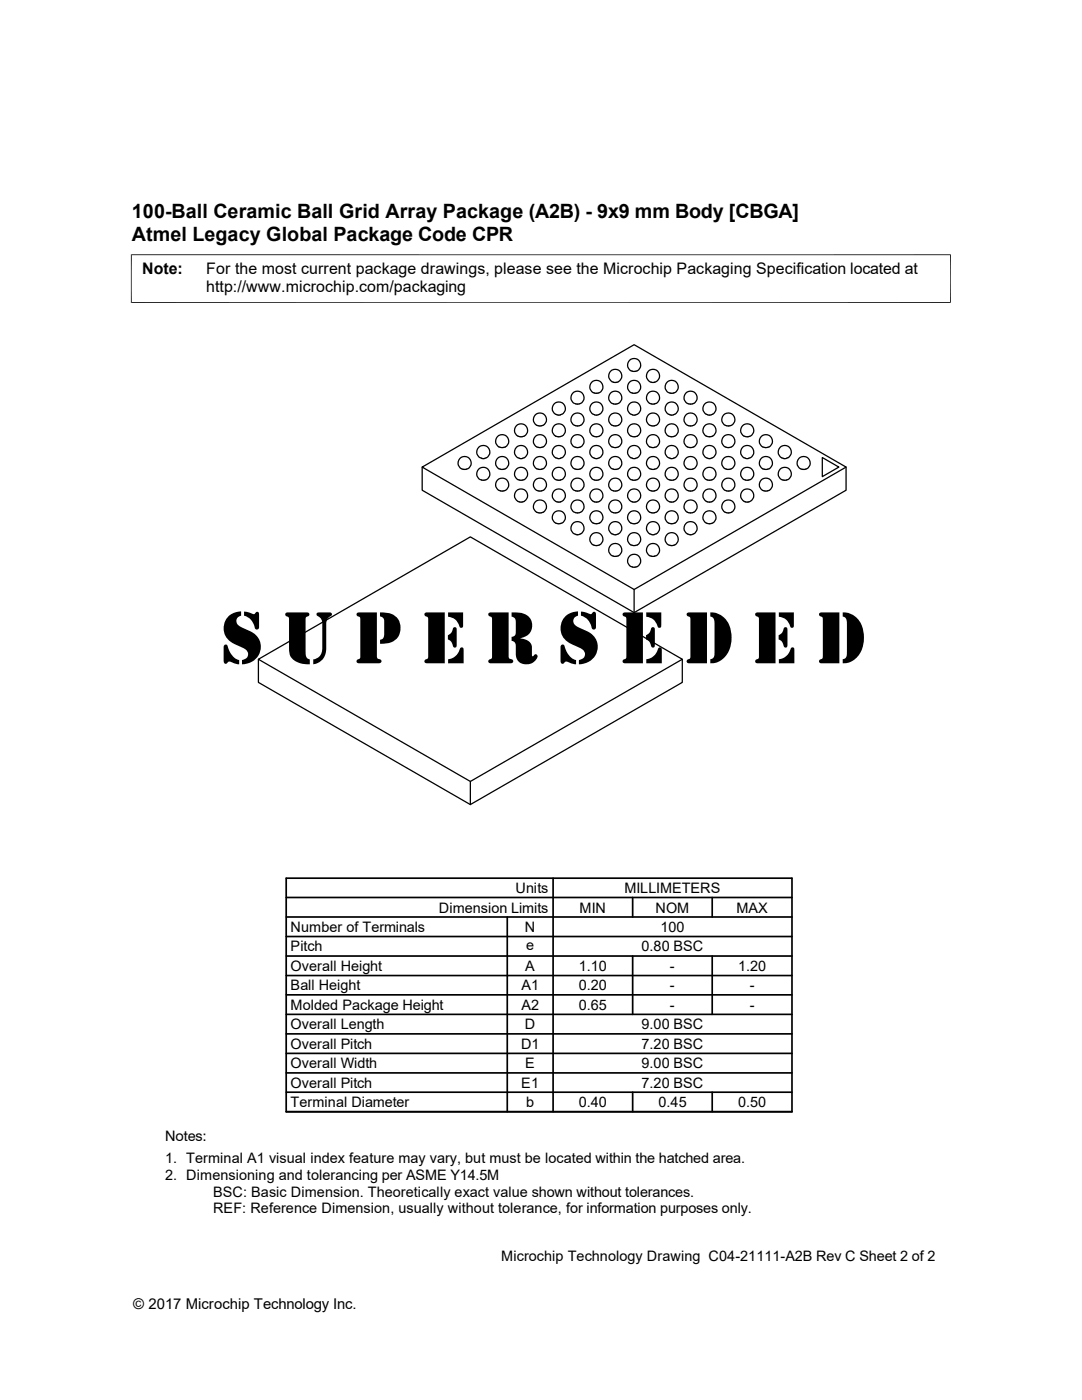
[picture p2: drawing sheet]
<svg xmlns="http://www.w3.org/2000/svg" width="216mm" height="279mm" viewBox="0 0 216 279" stroke-linecap="round" stroke-linejoin="round" font-family="sans-serif">
<g fill="none" stroke="#000" stroke-width=".25">
<path d="M119.6 78.4a1.3 1.3 0 0 1-1.9-1 1.3 1.3 0 0 1 1.6-1.5 1.3 1.3 0 0 1 .8 2l-.5 .5M122.1 76.2l.5 .1 .8-.1M122.1 76.2a1.31 1.31 0 0 1-.3-2 1.31 1.31 0 0 1 2 0 1.31 1.31 0 0 1-.4 2M125.9 74a1.31 1.31 0 0 1-.4-2 1.31 1.31 0 0 1 2 0 1.31 1.31 0 0 1-.3 2M125.9 74l.5 .1 .7-.1M129.7 76.2a1.31 1.31 0 0 1-.4-2 1.31 1.31 0 0 1 2 0 1.31 1.31 0 0 1-.4 2M129.7 76.2l.9 .1M130.9 76.2l-.3 .1M133.4 78.4a1.32 1.32 0 0 1-.3-2.2 1.32 1.32 0 0 1 2.1 .6 1.32 1.32 0 0 1-1.3 1.7l-.2-.1M133.5 78.4h.2M84.2 93.2l42.3-24.4 42.3 24.4-42.3 24.4zM84.2 93.2v4.6l42.3 24.5 42.3-24.5v-4.6"/>
<path d="M92.1 93.6a1.31 1.31 0 0 1-.4-2 1.31 1.31 0 0 1 2 0 1.31 1.31 0 0 1-.4 2M92.1 93.6h.9M93.3 93.6h-.3M95.8 95.7a1.31 1.31 0 0 1-.4-2 1.31 1.31 0 0 1 2 0 1.31 1.31 0 0 1-.3 2M95.8 91.4a1.31 1.31 0 0 1-.4-2 1.31 1.31 0 0 1 2 0 1.31 1.31 0 0 1-.3 2M95.9 95.7l.2 .1M95.9 91.4h.2M96.1 91.5h.7M97 95.7l-.9 .1M97 91.4h-.2M99.6 97.9a1.32 1.32 0 0 1-.3-2.2 1.32 1.32 0 0 1 2.1 .6 1.32 1.32 0 0 1-1.4 1.7l-.4-.1M103.3 91.4a1.31 1.31 0 0 1-.3-2 1.31 1.31 0 0 1 2 0 1.31 1.31 0 0 1-.4 2"/>
<path d="M103.3 87a1.31 1.31 0 0 1-.3-1.9 1.31 1.31 0 0 1 2 0 1.31 1.31 0 0 1-.4 1.9M103.4 91.4h.2M103.4 87l.4 .2 .8-.2M103.6 91.5h.7M104.6 91.4h-.3M107.1 97.9a1.32 1.32 0 0 1-.3-2.2 1.32 1.32 0 0 1 2.1 .6 1.32 1.32 0 0 1-1.3 1.7l-.5-.1M107.1 89.2a1.32 1.32 0 0 1-.3-2.2 1.32 1.32 0 0 1 2.1 .6 1.32 1.32 0 0 1-1.3 1.7l-.5-.1M111.2 91.5h.6M111.2 82.8h.6M112.1 95.7l-.3 .1M112.1 87l-.3 .1M112.1 82.7l-.3 .1"/>
<path d="M112.1 91.4h-.3M112.1 95.7a1.32 1.32 0 0 0 .3-2.2 1.32 1.32 0 0 0-2.1 .6 1.32 1.32 0 0 0 1.4 1.7h.1M112.1 91.4a1.31 1.31 0 0 0 .4-2.1 1.31 1.31 0 0 0-2.1 .2 1.31 1.31 0 0 0 .8 1.9M112.1 87a1.32 1.32 0 0 0 .3-2.1 1.32 1.32 0 0 0-2.1 .5 1.32 1.32 0 0 0 1.4 1.8l.1-.1M112.1 82.7a1.31 1.31 0 0 0 .4-2.1 1.31 1.31 0 0 0-2.1 .2 1.31 1.31 0 0 0 .8 2M114.6 97.9a1.31 1.31 0 0 1-.4-2 1.31 1.31 0 0 1 2 0 1.31 1.31 0 0 1-.3 2M114.6 93.6a1.32 1.32 0 0 1-.3-2.2 1.32 1.32 0 0 1 2.1 .6 1.32 1.32 0 0 1-1.3 1.7l-.2-.1M114.6 89.2a1.31 1.31 0 0 1-.4-2 1.31 1.31 0 0 1 2 0 1.31 1.31 0 0 1-.3 2M114.6 84.9a1.32 1.32 0 0 1-.3-2.2 1.32 1.32 0 0 1 2.1 .6 1.32 1.32 0 0 1-1.3 1.7h-.2M114.6 80.5a1.31 1.31 0 0 1-.4-2 1.31 1.31 0 0 1 2 0 1.31 1.31 0 0 1-.3 2M114.6 97.9l.3 .1M114.6 93.6h.3"/>
<path d="M114.6 84.9l.3 .1M114.7 89.2l.2 .1M114.7 80.5l.2 .1M115.8 97.9l-.9 .1M115.8 89.2l-.9 .1M115.8 80.5l-.9 .1M118.4 95.7a1.31 1.31 0 0 1-.4-2 1.31 1.31 0 0 1 2 0 1.31 1.31 0 0 1-.4 2M118.4 91.4a1.31 1.31 0 0 1-.4-2 1.31 1.31 0 0 1 2 0 1.31 1.31 0 0 1-.4 2M118.4 87a1.31 1.31 0 0 1-.4-1.9 1.31 1.31 0 0 1 2 0 1.31 1.31 0 0 1-.4 1.9M118.4 82.7a1.31 1.31 0 0 1-.4-2.1 1.31 1.31 0 0 1 2.1 .2 1.31 1.31 0 0 1-.8 2M118.4 95.7l.4 .1 .8-.1M118.4 91.4h.3"/>
<path d="M118.4 87l.4 .2 .8-.2M118.4 82.7l.3 .1M118.7 91.5h.6M118.7 82.8h.6M119.6 91.4h-.3M122.1 97.9a1.31 1.31 0 0 1-.3-2 1.31 1.31 0 0 1 2 0 1.31 1.31 0 0 1-.4 2M122.1 93.6a1.31 1.31 0 0 1-.3-2 1.31 1.31 0 0 1 2 0 1.31 1.31 0 0 1-.4 2M122.1 80.5a1.31 1.31 0 0 1-.3-2 1.31 1.31 0 0 1 2 0 1.31 1.31 0 0 1-.4 2M122.2 97.9l.4 .1 .8-.1M122.2 93.6l.4 .1 .8-.1M122.2 80.5l.4 .1 .8-.1M123.4 89.2a1.3 1.3 0 0 1-1.9-1 1.3 1.3 0 0 1 1.5-1.4 1.3 1.3 0 0 1 .9 1.9l-.5 .5"/>
<path d="M125.9 87a1.32 1.32 0 0 1-.3-2.1 1.32 1.32 0 0 1 2.1 .5 1.32 1.32 0 0 1-1.3 1.8l-.5-.2M125.9 82.7a1.31 1.31 0 0 1-.4-2 1.31 1.31 0 0 1 2 0 1.31 1.31 0 0 1-.3 2M125.9 82.7l.3 .1M126.2 91.5h.7M126.2 82.8h.7M127.1 95.7a1.3 1.3 0 0 1-1.9-1 1.3 1.3 0 0 1 1.6-1.4 1.3 1.3 0 0 1 .8 2l-.4 .4M127.1 91.4h-.2M127.1 82.7l-.2 .1M127.2 91.4a1.31 1.31 0 0 0 .3-2.1 1.31 1.31 0 0 0-2 .2 1.31 1.31 0 0 0 .7 1.9M129.7 93.6a1.31 1.31 0 0 1-.4-2 1.31 1.31 0 0 1 2 0 1.31 1.31 0 0 1-.4 2M129.7 84.9a1.31 1.31 0 0 1-.4-2 1.31 1.31 0 0 1 2 0 1.31 1.31 0 0 1-.4 2M129.7 93.6h.9"/>
<path d="M129.7 84.9l.9 .1M130.9 93.6h-.3M130.9 84.9l-.3 .1M130.9 80.5l-.3 .1M130.9 97.9l-.3 .1M130.9 89.2l-.3 .1M130.9 97.9a1.32 1.32 0 0 0 .3-2.2 1.32 1.32 0 0 0-2.1 .6 1.32 1.32 0 0 0 1.4 1.7h.1M130.9 89.2a1.32 1.32 0 0 0 .3-2.2 1.32 1.32 0 0 0-2.1 .6 1.32 1.32 0 0 0 1.4 1.7h.1M130.9 80.5a1.32 1.32 0 0 0 .3-2.2 1.32 1.32 0 0 0-2.1 .6 1.32 1.32 0 0 0 1.4 1.7h.1M133.4 95.7a1.32 1.32 0 0 1-.3-2.2 1.32 1.32 0 0 1 2.1 .6 1.32 1.32 0 0 1-1.3 1.7h-.2M133.4 91.4a1.31 1.31 0 0 1-.4-2.1 1.31 1.31 0 0 1 2.1 .2 1.31 1.31 0 0 1-.7 1.9M133.4 87a1.32 1.32 0 0 1-.3-2.1 1.32 1.32 0 0 1 2.1 .5 1.32 1.32 0 0 1-1.3 1.8l-.2-.1"/>
<path d="M133.4 82.7a1.31 1.31 0 0 1-.4-2.1 1.31 1.31 0 0 1 2.1 .2 1.31 1.31 0 0 1-.7 2M133.4 87l.3 .1M133.4 82.7l.3 .1M133.5 95.7l.2 .1M133.5 91.4h.2M133.7 91.5h.7M133.7 82.8h.7M138.4 97.9a1.3 1.3 0 0 1-1.9-1 1.3 1.3 0 0 1 1.6-1.5 1.3 1.3 0 0 1 .8 2l-.5 .5M138.4 93.6a1.3 1.3 0 0 1-1.9-1 1.3 1.3 0 0 1 1.6-1.5 1.3 1.3 0 0 1 .8 2l-.5 .5M138.4 84.9a1.3 1.3 0 0 1-1.9-1 1.3 1.3 0 0 1 1.6-1.4 1.3 1.3 0 0 1 .8 1.9l-.5 .5M140.9 91.4a1.31 1.31 0 0 1-.3-2 1.31 1.31 0 0 1 2 0 1.31 1.31 0 0 1-.4 2M141 91.4h.2"/>
<path d="M141.2 91.5h.7M141.2 82.8h.7M141.2 82.8a1.29 1.29 0 0 1-.7-2 1.29 1.29 0 0 1 2.1 0 1.29 1.29 0 0 1-.7 2M142.2 91.4h-.3M145.9 93.6a1.3 1.3 0 0 1-1.9-1 1.3 1.3 0 0 1 1.6-1.5 1.3 1.3 0 0 1 .8 2l-.4 .5M145.9 89.2a1.3 1.3 0 0 1-1.9-1 1.3 1.3 0 0 1 1.6-1.4 1.3 1.3 0 0 1 .8 1.9l-.4 .5M145.9 84.9a1.3 1.3 0 0 1-1.9-1 1.3 1.3 0 0 1 1.6-1.4 1.3 1.3 0 0 1 .8 1.9l-.4 .5M148.5 95.7a1.31 1.31 0 0 1-.4-2 1.31 1.31 0 0 1 2 0 1.31 1.31 0 0 1-.4 2M148.5 95.7l.9 .1M148.8 91.5h.6M149.6 91.4h-.2M149.6 87l-.2 .1"/>
<path d="M149.7 95.7l-.3 .1M149.7 91.4a1.31 1.31 0 0 0 .4-2.1 1.31 1.31 0 0 0-2.1 .2 1.31 1.31 0 0 0 .8 1.9M149.7 87a1.32 1.32 0 0 0 .3-2.1 1.32 1.32 0 0 0-2.1 .5 1.32 1.32 0 0 0 1.4 1.8l.1-.1M152.2 89.2a1.31 1.31 0 0 1-.4-2 1.31 1.31 0 0 1 2 0 1.31 1.31 0 0 1-.3 2M152.2 89.2l.5 .1 .7-.1M156 95.7a1.31 1.31 0 0 1-.4-2 1.31 1.31 0 0 1 2 0 1.31 1.31 0 0 1-.4 2M156 95.7l.4 .1 .8-.1M156.3 91.5h.6M156.3 91.4a1.29 1.29 0 0 1-.8-1.9 1.29 1.29 0 0 1 2.1 0 1.29 1.29 0 0 1-.7 1.9M159.7 93.6a1.31 1.31 0 0 1-.3-2 1.31 1.31 0 0 1 2 0 1.31 1.31 0 0 1-.4 2M159.8 93.6l.4 .1 .8-.1M164.1 91.3l3.3 1.9-3.3 1.9z"/>
<path d="M103.3 100.1l.5 .1 .8-.1M103.3 100a1.31 1.31 0 0 1-.3-1.9 1.31 1.31 0 0 1 2 0 1.31 1.31 0 0 1-.4 1.9M110.9 100a1.31 1.31 0 0 1-.4-1.9 1.31 1.31 0 0 1 2 0 1.31 1.31 0 0 1-.4 1.9M110.9 100.1l.9 .1M112.1 104.4l-.3 .1M112.1 100.1l-.3 .1M112.1 104.4a1.32 1.32 0 0 0 .3-2.2 1.32 1.32 0 0 0-2.1 .6 1.32 1.32 0 0 0 1.4 1.7h.1M114.6 106.6a1.31 1.31 0 0 1-.4-2 1.31 1.31 0 0 1 2 0 1.31 1.31 0 0 1-.3 2M114.6 102.2a1.31 1.31 0 0 1-.4-1.9 1.31 1.31 0 0 1 2 0 1.31 1.31 0 0 1-.3 1.9M114.7 106.6h.2M114.7 102.2l.2 .1M114.9 106.7h.7"/>
<path d="M115.8 106.6h-.2M115.8 102.2l-.9 .1M118.4 108.8a1.31 1.31 0 0 1-.4-2 1.31 1.31 0 0 1 2 0 1.31 1.31 0 0 1-.4 2M118.4 100.1l.4 .1 .8-.1M118.4 100a1.31 1.31 0 0 1-.4-1.9 1.31 1.31 0 0 1 2 0 1.31 1.31 0 0 1-.4 1.9M118.4 108.8l.4 .1 .8-.1M122.1 110.9a1.32 1.32 0 0 1-.3-2.2 1.32 1.32 0 0 1 2.2 .6 1.32 1.32 0 0 1-1.4 1.7l-.4-.1M122.1 102.2a1.31 1.31 0 0 1-.3-1.9 1.31 1.31 0 0 1 2 0 1.31 1.31 0 0 1-.4 1.9M122.2 102.2l.4 .2 .8-.2M122.4 106.7h.7M123.4 106.6h-.3M123.4 106.6a1.31 1.31 0 0 0 .4-2.1 1.31 1.31 0 0 0-2.1 .2 1.31 1.31 0 0 0 .7 1.9"/>
<path d="M125.9 113.1a1.31 1.31 0 0 1-.4-2 1.31 1.31 0 0 1 2 0 1.31 1.31 0 0 1-.3 2M125.9 100a1.31 1.31 0 0 1-.4-1.9 1.31 1.31 0 0 1 2 0 1.31 1.31 0 0 1-.3 1.9M125.9 113.1l.5 .1 .7-.1M125.9 100.1l.5 .1 .7-.1M126.5 117.6v4.7M127.1 104.4a1.3 1.3 0 0 1-1.9-1 1.3 1.3 0 0 1 1.6-1.4 1.3 1.3 0 0 1 .8 1.9l-.4 .5M129.7 110.9a1.31 1.31 0 0 1-.4-2 1.31 1.31 0 0 1 2 0 1.31 1.31 0 0 1-.4 2M129.7 106.6a1.31 1.31 0 0 1-.4-2 1.31 1.31 0 0 1 2 0 1.31 1.31 0 0 1-.4 2M129.7 110.9l.9 .1M129.7 106.6h.3M130 106.7h.6M130.9 110.9l-.3 .1"/>
<path d="M130.9 106.6h-.3M130.9 102.2l-.3 .1M130.9 102.2a1.32 1.32 0 0 0 .3-2.1 1.32 1.32 0 0 0-2.1 .5 1.32 1.32 0 0 0 1.4 1.8l.1-.1M133.4 108.8a1.32 1.32 0 0 1-.3-2.2 1.32 1.32 0 0 1 2.1 .6 1.32 1.32 0 0 1-1.3 1.7l-.2-.1M133.4 104.4a1.32 1.32 0 0 1-.3-2.2 1.32 1.32 0 0 1 2.1 .6 1.32 1.32 0 0 1-1.3 1.7h-.2M133.4 100a1.31 1.31 0 0 1-.4-1.9 1.31 1.31 0 0 1 2 0 1.31 1.31 0 0 1-.3 1.9M133.4 104.4l.3 .1M133.5 108.8h.2M133.5 100.1l.2 .1M134.6 100.1l-.9 .1M137.5 106.7h.6M138.4 106.6h-.3"/>
<path d="M138.4 106.6a1.31 1.31 0 0 0 .4-2.1 1.31 1.31 0 0 0-2.1 .2 1.31 1.31 0 0 0 .8 1.9M140.9 104.4a1.31 1.31 0 0 1-.3-2 1.31 1.31 0 0 1 2 0 1.31 1.31 0 0 1-.4 2M140.9 100.1l.5 .1 .8-.1M140.9 100a1.31 1.31 0 0 1-.3-1.9 1.31 1.31 0 0 1 2 0 1.31 1.31 0 0 1-.4 1.9M141 104.4l.4 .1 .8-.1M148.5 100.1l.9 .1M148.5 100a1.31 1.31 0 0 1-.4-1.9 1.31 1.31 0 0 1 2 0 1.31 1.31 0 0 1-.4 1.9M149.6 100.1l-.2 .1M51.6 131.6l42.3-24.5 42.2 24.5-42.2 24.4zM51.6 131.6v4.6l42.3 24.4 42.2-24.4v-4.6M93.9 156v4.6"/>
<circle cx="126.6" cy="77.2" r="1.31"/>
<circle cx="137.8" cy="79.3" r="1.31"/>
<circle cx="100.2" cy="88" r="1.31"/>
<circle cx="100.2" cy="92.4" r="1.31"/>
<circle cx="104" cy="94.5" r="1.31"/>
<circle cx="107.8" cy="83.7" r="1.31"/>
<circle cx="107.8" cy="92.4" r="1.31"/>
<circle cx="122.8" cy="83.7" r="1.31"/>
<circle cx="137.8" cy="88" r="1.31"/>
<circle cx="141.6" cy="94.5" r="1.31"/>
<circle cx="141.6" cy="85.9" r="1.31"/>
<circle cx="145.4" cy="96.7" r="1.31"/>
<circle cx="152.8" cy="96.7" r="1.31"/>
<circle cx="152.8" cy="92.4" r="1.31"/>
<circle cx="107.8" cy="101.1" r="1.31"/>
<circle cx="119" cy="103.2" r="1.31"/>
<circle cx="126.6" cy="107.6" r="1.31"/>
<circle cx="137.8" cy="101.1" r="1.31"/>
<circle cx="145.4" cy="101.1" r="1.31"/>
</g>
<path d="M26.1 50.8h163.6M26.2 50.8v9.7M189.7 50.8v9.7M26.1 60.4h163.6" fill="none" stroke="#000" stroke-width=".2"/>
<g fill="none" stroke="#000" stroke-width=".34">
<path d="M57.1 179.1h100.9M57.1 175.3h100.9v46.6h-100.9zM110.4 175.3v46.6M126.2 179.1v3.9M142.1 179.1v3.9M57.1 194.7h100.9M57.1 190.8h100.9M57.1 186.9h100.9M57.1 183h100.9M57.1 198.5h100.9M101.2 183v38.9M126.2 190.8v11.6"/>
<path d="M142.1 190.8v11.6M57.1 206.3h100.9M57.1 210.2h100.9M57.1 214.1h100.9M57.1 218h100.9M57.1 202.4h100.9M126.2 218v3.9M142.1 218v3.9"/>
</g>
<text font-size="15.2" x="44.1" y="132.4">S U P E R S E D E D</text>
<g font-size="3.9">
<text x="26.3" y="43.5">100-Ball Ceramic Ball Grid Array Package (A2B) - 9x9 mm Body [CBGA]</text>
<text x="26.3" y="48">Atmel Legacy Global Package Code CPR</text>
</g>
<g font-size="3.2">
<text x="28.4" y="54.6">Note:</text>
<text x="41.1" y="54.6">For the most current package drawings, please see the Microchip Packaging Specification located at</text>
<text x="41.1" y="58.3">http://www.microchip.com/packaging</text>
</g>
<text font-size="3" x="26.6" y="261.3">© 2017 Microchip Technology Inc.</text>
<g font-size="2.9">
<text x="102.9" y="178.2">Units</text>
<text x="124.6" y="178.2">MILLIMETERS</text>
<text x="58" y="186">Number of Terminals</text>
<text x="87.5" y="182.1">Dimension Limits</text>
<text x="104.7" y="186">N</text>
<text x="115.7" y="182.1">MIN</text>
<text x="130.8" y="182.1">NOM</text>
<text x="131.8" y="186">100</text>
<text x="146.9" y="182.1">MAX</text>
<text x="58" y="189.9">Pitch</text>
<text x="105" y="189.6">e</text>
<text x="128" y="189.9">0.80 BSC</text>
<text x="58" y="193.8">Overall Height</text>
<text x="58" y="197.7">Ball Height</text>
<text x="104.1" y="197.7">A1</text>
<text x="104.8" y="193.8">A</text>
<text x="115.5" y="193.8">1.10</text>
<text x="115.5" y="197.7">0.20</text>
<text x="133.7" y="193.8">-</text>
<text x="133.7" y="197.7">-</text>
<text x="147.3" y="193.8">1.20</text>
<text x="149.6" y="197.7">-</text>
<text x="58" y="201.5">Molded Package Height</text>
<text x="104.1" y="201.5">A2</text>
<text x="115.5" y="201.5">0.65</text>
<text x="133.7" y="201.5">-</text>
<text x="149.6" y="201.5">-</text>
<text x="58" y="209.3">Overall Pitch</text>
<text x="58" y="205.4">Overall Length</text>
<text x="104" y="209.3">D1</text>
<text x="104.7" y="205.4">D</text>
<text x="128" y="205.4">9.00 BSC</text>
<text x="128" y="209.3">7.20 BSC</text>
<text x="58" y="213.2">Overall Width</text>
<text x="104.8" y="213.2">E</text>
<text x="128" y="213.2">9.00 BSC</text>
<text x="58" y="221">Terminal Diameter</text>
<text x="58" y="217.1">Overall Pitch</text>
<text x="104" y="217.1">E1</text>
<text x="105" y="220.9">b</text>
<text x="115.5" y="221">0.40</text>
<text x="128" y="217.1">7.20 BSC</text>
<text x="131.4" y="221">0.45</text>
<text x="147.3" y="221">0.50</text>
<text x="32.9" y="227.6">Notes:</text>
<text x="32.9" y="232.2">1. Terminal A1 visual index feature may vary, but must be located within the hatched area.</text>
<text x="32.9" y="235.5">2. Dimensioning and tolerancing per ASME Y14.5M</text>
<text x="42.5" y="238.8">BSC: Basic Dimension. Theoretically exact value shown without tolerances.</text>
<text x="42.5" y="242.1">REF: Reference Dimension, usually without tolerance, for information purposes only.</text>
<text x="100" y="251.6">Microchip Technology Drawing C04-21111-A2B Rev C Sheet 2 of 2</text>
</g>
</svg>
